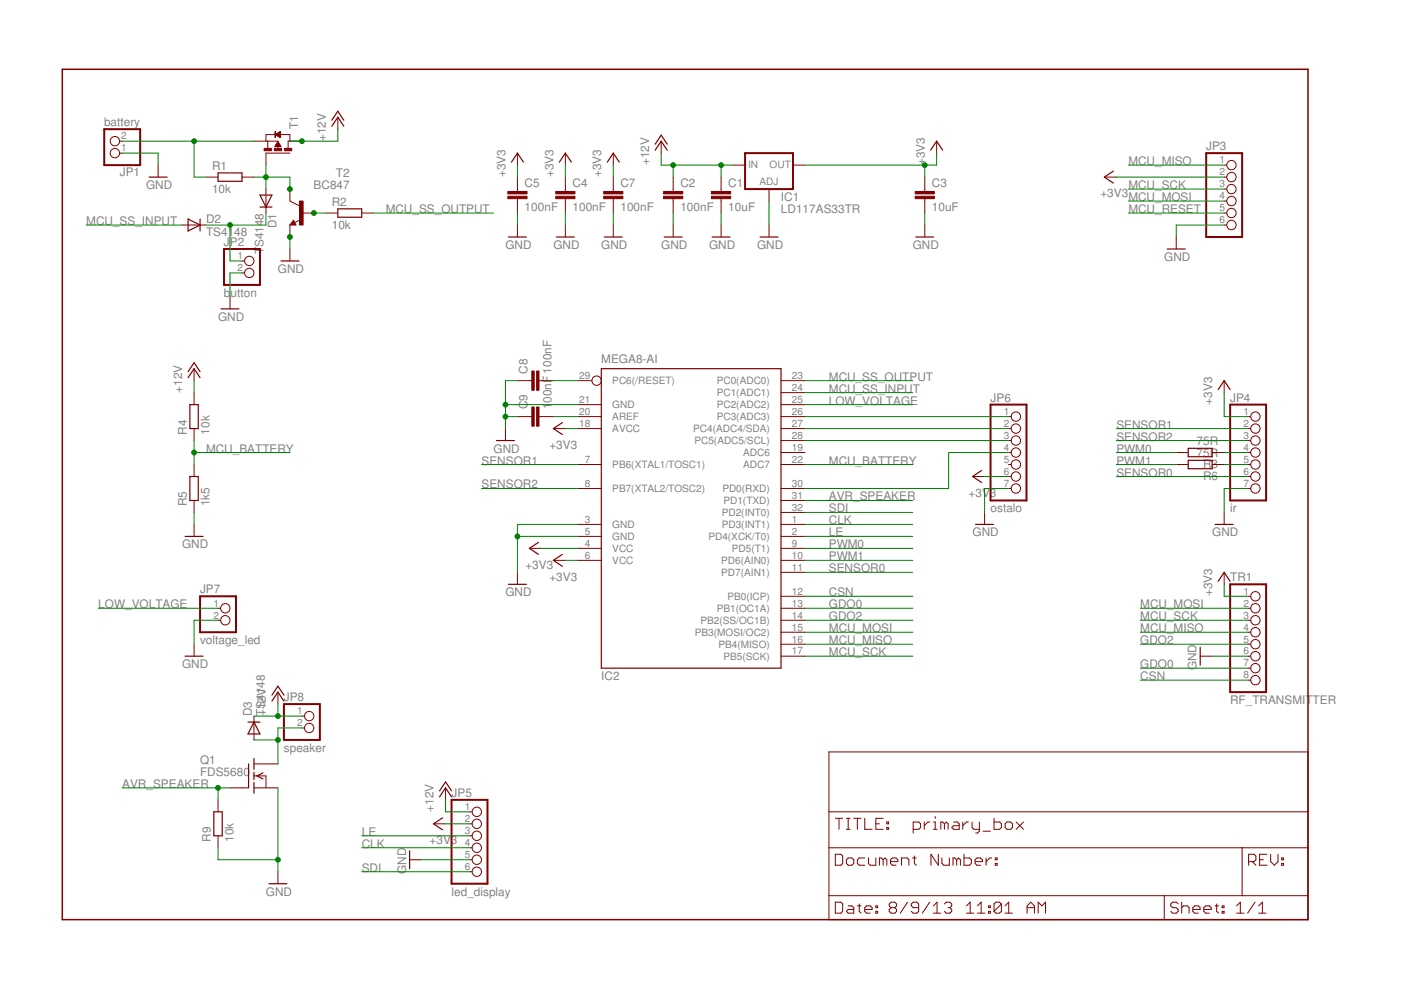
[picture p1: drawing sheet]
<svg xmlns="http://www.w3.org/2000/svg" width="297mm" height="210mm" viewBox="0 0 297 210" stroke-linecap="round" stroke-linejoin="round" font-family="sans-serif">
<path d="M22.1 27.4h7.6v7.6h-7.6zM158 32.5h10.1v7.6h-10.1zM255.7 32.5h7.7v17.7h-7.7zM47.5 52.8h7.6v7.6h-7.6zM210 85.8h7.6v20.3h-7.6zM260.8 85.8h7.6v20.3h-7.6zM42.4 126.4h7.6v7.6h-7.6zM260.8 123.9h7.6v22.8h-7.6zM60.2 149.3h7.6v7.6h-7.6zM95.7 169.6h7.7v17.8h-7.7z" fill="none" stroke="#800000" stroke-width=".42"/>
<g fill="none" stroke="#800000" stroke-width=".21">
<path d="M25.4 32.5h.5M25.4 29.9h.5M33.5 35v2.5M43.7 37.5h2.5M51.3 37.5h2.5M53.8 29.9h5.1v1.7M56.4 29.9v-1.4h5.1v1.4M56.8 29.9v1.6M58.3 31h1.2M58.4 31h1.1M58.4 30.9h1M58.4 28.5l1-.6v1.3z"/>
<path d="M58.4 30.8h1M58.5 30.8h.9M58.5 28.6h.9M58.5 30.7h.8M58.5 28.4h.9M58.6 30.6h.7M58.6 30.5h.6M58.6 28.7h.8M58.7 30.5h.5M58.7 28.4h.7M58.7 30.4h.4M58.7 30.3h.4"/>
<path d="M58.7 28.7h.7M58.8 28.3h.6M58.8 30.3h.3M58.8 30.2h.2M58.8 28.8h.6M58.9 30.1h.1M58.9 28.2h.5M58.9 30.1l.7 1h-1.3zM58.9 28.9h.5M59 28.2h.4M59.1 28.9h.3M59.1 28.1h.3"/>
<path d="M59.2 29h.2M59.2 28h.2M59.3 29.1h.1M59.3 28h.1M59.4 29.1h.1M61.5 32.5h-5.1v2.5M64 29.9h-2.9v1.6M71.6 24.8v2.6M109.7 32.5v2.5M109.7 37.5v3.1M119.9 32.5v2.5M119.9 37.5v3.1"/>
<path d="M130 32.5v2.5M130 37.5v3.1M140.2 29.9v2.6M142.7 37.5v3.1M152.9 37.5v3.1M155.4 35h2.6M168.1 35h2.6M196.1 37.5v3.1M198.6 29.9v2.6M234.1 37.5h2.6M259.5 37.5h.6M259.5 35h.6"/>
<path d="M38.6 47.7h5.1M51.3 55.3h.6M51.3 57.9h.6M56.4 40.1v5.1M61.5 40.1v2.5l2 1M61.5 47.7v2.5M61.5 52.8v2.5M62.2 46.7l.5 1h-1.2zM63.7 46.6l-1.2 .6M64 45.2h2.5M69.1 45.2h2.5M76.7 45.2h2.5"/>
<path d="M109.7 42.1v3.1M109.7 47.7v2.5M119.9 42.1v3.1M119.9 47.7v2.5M130 42.1v3.1M130 47.7v2.5M142.7 42.1v3.1M142.7 47.7v2.5M152.9 42.1v3.1M152.9 47.7v2.5M163 40.1v2.5M163 47.7v2.5"/>
<path d="M196.1 42.1v3.1M196.1 47.7v2.5M249.4 50.2v2.6M259.5 47.7h.6M259.5 45.2h.6M259.5 40.1h.6M259.5 42.6h.6M41.1 78.2v2.5M48.8 62.9v2.6M41.1 83.2v2.6M41.1 90.9v2.5M41.1 98.5v2.5"/>
<path d="M107.2 90.9v2.5M109.7 88.3h3.1M109.7 80.7h3.1M114.3 88.3h3M114.3 80.7h3M117.3 90.9h2.6M122.4 98.5h5.1M122.4 88.3h5.1M122.4 90.9h5.1M122.4 85.8h5.1M122.4 80.7h3.1M165.6 95.9h5.1"/>
<path d="M165.6 98.5h5.1M165.6 88.3h5.1M165.6 90.9h5.1M165.6 93.4h5.1M165.6 85.8h5.1M165.6 83.2h5.1M165.6 80.7h5.1M213.8 95.9h.6M213.8 98.5h.6M213.8 88.3h.6M213.8 90.9h.6M213.8 93.4h.6"/>
<path d="M249.4 95.9h2.5M249.4 98.5h2.5M257 95.9h2.5M257 98.5h2.5M259.5 80.7v2.5M264.6 95.9h.6M264.6 98.5h.6M264.6 88.3h.6M264.6 90.9h.6M264.6 93.4h.6M41.1 106.1v2.5M41.1 111.2v2.5"/>
<path d="M112.2 116.3h2.6M117.3 118.8h2.6M122.4 116.3h5.1M122.4 103.6h5.1M122.4 111.2h5.1M122.4 113.7h5.1M122.4 118.8h5.1M165.6 116.3h5.1M165.6 103.6h5.1M165.6 111.2h5.1M165.6 113.7h5.1M165.6 118.8h5.1"/>
<path d="M165.6 108.6h5.1M165.6 106.1h5.1M206.2 101h2.5M208.7 108.6v2.6M213.8 101h.6M213.8 103.6h.6M259.5 108.6v2.6M264.6 101h.6M264.6 103.6h.6M41.1 136.6v2.5M46.2 129h.6M46.2 131.5h.6"/>
<path d="M109.7 121.3v2.6M165.6 129h5.1M165.6 131.5h5.1M165.6 139.1h5.1M165.6 136.6h5.1M165.6 134h5.1M165.6 126.4h5.1M165.6 121.3h5.1M254.5 139.1h2.5M259.5 121.3v2.6M264.6 129h.6M264.6 131.5h.6"/>
<path d="M264.6 139.1h.6M264.6 136.6h.6M264.6 134h.6M264.6 126.4h.6M53.8 151.8v5.1M58.9 146.7v2.6M64 151.8h.6M64 154.3h.6M175.7 159.4h101.6v35.6h-101.6zM264.6 141.7h.6M264.6 144.2h.6M46.2 169.6v2.5"/>
<path d="M46.2 177.2v2.5M48.8 167h3.8M53.8 164.5h2.6v2.5M53.8 167h5.1M53.8 162h5.1M91.9 174.7h2.6M94.5 167v2.6M99.5 179.7h.6M99.5 172.1h.6M99.5 174.7h.6M99.5 177.2h.6M175.7 179.7h101.6"/>
<path d="M175.7 172.1h101.6M177.1 173.5h1.6M177.9 173.5v2.3M179.5 173.5h.7M179.5 175.8h.7M179.8 173.5v2.3M181 173.5h1.6M181.8 173.5v2.3M183.3 173.5v2.3h1.6M185.7 174.7h.8M187.2 173.5h-1.5v2.3h1.5M188 175.5h.4v.3h-.4z"/>
<path d="M188 174.3h.4v.4h-.4zM193.6 175.8h1.2l.4-.3v-.8l-.4-.4h-1.2v2.3M196 174.3v1.5M197.1 174.3h-.4l-.7 .8M197.9 175.8h.8M197.9 174.3h.4v1.5M198.3 173.1v.4M200.2 174.7l-.3-.4h-.4v1.5M200.2 174.7v1.1M200.2 174.7l.4-.4 .4 .4v1.1M202.2 174.3h.8l.4 .4v1.1h-1.2l-.4-.3 .4-.4h1.2M204.1 174.3v1.5"/>
<path d="M205.3 174.3h-.4l-.8 .8M206.1 174.3v1.2l.4 .3h1.1M207.6 174.3v1.9l-.3 .4h-.4M208.4 176.2h1.6M210.8 173.5v2.3h1.1l.4-.3v-.8l-.4-.4h-1.1M213.1 174.7l.4-.4h.8l.4 .4v.8l-.4 .3h-.8l-.4-.3zM215.4 174.3l1.6 1.5M217 174.3l-1.6 1.5M263.4 179.7v10.2M58.9 184.8v2.6M86.8 182.3h2.6M99.5 182.3h.6"/>
<path d="M99.5 184.8h.6M175.7 189.9h101.6M177.1 181.1h1.2l.4 .4v1.6l-.4 .4h-1.2zM177.1 191.3h1.2l.4 .4v1.5l-.4 .4h-1.2zM179.5 182.3l.3-.4h.8l.4 .4v.8l-.4 .4h-.8l-.3-.4zM179.8 192.1h.8l.4 .3v1.2h-1.2l-.3-.4 .3-.4h1.2M181.8 192.1h.8M182.2 191.7v1.5l.4 .4M183.3 192.8h1.6v-.4l-.4-.3h-.8l-.4 .3v.8l.4 .4h.8M183.3 181.9h-1.1l-.4 .4v.8l.4 .4h1.1M184.1 181.9v1.2l.4 .4h1.2v-1.6M185.7 193.2h.4v.4h-.4z"/>
<path d="M185.7 192.1h.4v.3h-.4zM187.2 182.3l-.3-.4h-.4v1.6M187.2 182.3l.4-.4 .4 .4v1.2M187.2 182.3v1.2M188.8 182.7h1.6v-.4l-.4-.4h-.8l-.4 .4v.8l.4 .4h.8M188.9 192.4l-.4 .4v.4l.4 .4h.8l.4-.4v-.4l-.4-.4M188.9 192.4l-.4-.3v-.4l.4-.4h.8l.4 .4v.4l-.4 .3M188.9 192.4h.8M191.1 183.5v-1.6h1.2l.4 .4v1.2M192.4 191.3l-1.5 2.3M193.5 181.9h.8M193.9 181.5v1.6l.4 .4"/>
<path d="M194.8 192.4h-1.2l-.4-.3v-.4l.4-.4h.8l.4 .4v1.5l-.4 .4h-.8l-.4-.4M197.1 191.3l-1.5 2.3M197.9 193.6h1.6M197.9 192.1l.8-.8v2.3M198.9 181.1v2.4l-1.5-2.4v2.4M199.7 181.9v1.2l.4 .4h1.2v-1.6M200.2 191.7l.4-.4h.8l.4 .4v.4l-.4 .3M201 192.4h.4M201.4 192.4l.4 .4v.4l-.4 .4h-.8l-.4-.4M202.8 182.3l-.4-.4h-.3v1.6M202.8 182.3v1.2M202.8 182.3l.4-.4 .4 .4v1.2"/>
<path d="M204.4 181.1v2.4h1.2l.4-.4v-.8l-.4-.4h-1.2M204.9 193.6h1.6M204.9 192.1l.8-.8v2.3M206.7 182.7h1.6v-.4l-.4-.4h-.8l-.4 .4v.8l.4 .4h.8M207.2 193.6h1.6M207.2 192.1l.8-.8v2.3M209.1 181.9v1.6M209.6 193.2h.4v.4h-.4zM209.6 192.1h.4v.3h-.4zM210.2 181.9h-.4l-.7 .8M211 183.1h.4v.4h-.4zM211 181.9h.4v.4h-.4z"/>
<path d="M212.3 191.7v1.5l-.4 .4h-.8l-.3-.4M212.3 191.7l-.4-.4h-.8l-.3 .4v1.5M212.3 191.7l-1.5 1.5M213.1 193.6h1.6M213.1 192.1l.8-.8v2.3M217.8 192.4h1.5M217.8 193.6v-1.5l.7-.8 .8 .8v1.5M220.1 193.6v-2.3l.8 .8 .8-.8v2.3M246.8 189.9v5.1M249.8 191.7l-.4-.4h-.8l-.4 .4v.4l.4 .3h.8l.4 .4v.4l-.4 .4h-.8l-.4-.4M250.5 192.4l.5-.3h.7l.4 .3v1.2M250.5 191.3v2.3"/>
<path d="M252.9 192.8h1.5v-.4l-.3-.3h-.8l-.4 .3v.8l.4 .4h.8M255.2 192.8h1.6v-.4l-.4-.3h-.8l-.4 .3v.8l.4 .4h.8M257.6 192.1h.8M258 191.7v1.5l.4 .4M259.1 193.2h.4v.4h-.4zM259.1 192.1h.4v.3h-.4zM262.2 193.6h1.5M262.2 192.1l.8-.8v2.3M264.7 182.7h1.2l.4-.4v-.8l-.4-.4h-1.2v2.4M265.5 182.7l.8 .8M266.1 191.3l-1.6 2.3M266.9 193.6h1.5"/>
<path d="M266.9 192.1l.8-.8v2.3M267.1 182.3h.7M268.6 181.1h-1.5v2.4h1.5M269.4 181.1v1.6l.8 .8 .8-.8v-1.6M271.7 183.1h.4v.4h-.4zM271.7 181.9h.4v.4h-.4z"/>
<circle cx="24.4" cy="32.5" r=".99"/>
<circle cx="24.4" cy="29.9" r=".99"/>
<circle cx="261.1" cy="35" r=".99"/>
<circle cx="261.1" cy="37.5" r=".99"/>
<circle cx="52.9" cy="55.3" r=".99"/>
<circle cx="52.9" cy="57.9" r=".99"/>
<circle cx="261.1" cy="40.1" r=".99"/>
<circle cx="261.1" cy="42.6" r=".99"/>
<circle cx="261.1" cy="47.7" r=".99"/>
<circle cx="261.1" cy="45.2" r=".99"/>
<circle cx="126.5" cy="80.7" r=".99"/>
<circle cx="215.4" cy="90.9" r=".99"/>
<circle cx="215.4" cy="93.4" r=".99"/>
<circle cx="215.4" cy="88.3" r=".99"/>
<circle cx="215.4" cy="95.9" r=".99"/>
<circle cx="215.4" cy="98.5" r=".99"/>
<circle cx="266.2" cy="90.9" r=".99"/>
<circle cx="266.2" cy="88.3" r=".99"/>
<circle cx="266.2" cy="93.4" r=".99"/>
<circle cx="266.2" cy="95.9" r=".99"/>
<circle cx="266.2" cy="98.5" r=".99"/>
<circle cx="215.4" cy="103.6" r=".99"/>
<circle cx="215.4" cy="101" r=".99"/>
<circle cx="266.2" cy="101" r=".99"/>
<circle cx="266.2" cy="103.6" r=".99"/>
<circle cx="47.8" cy="129" r=".99"/>
<circle cx="47.8" cy="131.5" r=".99"/>
<circle cx="266.2" cy="139.1" r=".99"/>
<circle cx="266.2" cy="126.4" r=".99"/>
<circle cx="266.2" cy="129" r=".99"/>
<circle cx="266.2" cy="131.5" r=".99"/>
<circle cx="266.2" cy="136.6" r=".99"/>
<circle cx="266.2" cy="134" r=".99"/>
<circle cx="65.6" cy="154.3" r=".99"/>
<circle cx="65.6" cy="151.8" r=".99"/>
<circle cx="266.2" cy="141.7" r=".99"/>
<circle cx="266.2" cy="144.2" r=".99"/>
<circle cx="101.1" cy="172.1" r=".99"/>
<circle cx="101.1" cy="174.7" r=".99"/>
<circle cx="101.1" cy="179.7" r=".99"/>
<circle cx="101.1" cy="177.2" r=".99"/>
<circle cx="101.1" cy="182.3" r=".99"/>
<circle cx="101.1" cy="184.8" r=".99"/>
</g>
<g fill="none" stroke="#800000" stroke-width=".25">
<path d="M31.6 37.5h3.8M46.2 36.7h5.1v1.7h-5.1zM70.4 26.8l1.2-2 1.3 2M70.4 25.5l1.2-1.9 1.3 1.9M108.4 34.4l1.3-1.9 1.3 1.9M118.6 34.4l1.3-1.9 1.2 1.9M128.8 34.4l1.2-1.9 1.3 1.9M138.9 31.8l1.3-1.9 1.3 1.9M138.9 30.6l1.3-1.9 1.3 1.9M197.3 31.8l1.3-1.9 1.3 1.9M236.1 36.3l-2 1.2 2 1.3M39.9 46.4l2.5 1.3-2.5 1.3z"/>
<path d="M42.4 46.4v2.6M55.1 41.4h2.6l-1.3 2.5zM55.1 43.9h2.6M59.6 55.3h3.8M62.2 47.2l-.1 .3h.4l-.3-.6-.5 .7h.8M71.6 44.3h5.1v1.8h-5.1zM107.8 50.2h3.8M118 50.2h3.8M128.1 50.2h3.8M140.8 50.2h3.8M151 50.2h3.8M161.1 50.2h3.9"/>
<path d="M194.2 50.2h3.8M247.5 52.8h3.8M39.9 78.8l1.2-1.9 1.3 1.9M46.9 65.5h3.8M127.5 78.2h38.1v63.5h-38.1zM39.9 80.1l1.2-1.9 1.3 1.9M40.3 85.8h1.7v5.1h-1.7zM105.3 93.4h3.8M119.2 89.6l-1.9 1.3 1.9 1.2M208.1 99.8l-1.9 1.2 1.9 1.3M251.9 95.1h5.1v1.7h-5.1zM251.9 97.6h5.1v1.8h-5.1z"/>
<path d="M258.3 82.6l1.2-1.9 1.3 1.9M39.2 113.7h3.9M40.3 101h1.7v5.1h-1.7zM114.2 115l-2 1.3 2 1.2M119.2 117.5l-1.9 1.3 1.9 1.3M206.8 111.2h3.9M257.6 111.2h3.9M39.2 139.1h3.9M107.8 123.9h3.8M254.5 137.2v3.8M258.3 123.3l1.2-2 1.3 2M52.6 153.1h2.5"/>
<path d="M53.8 153.1l1.3 2.5h-2.5zM57.7 148.7l1.2-2 1.3 2M57.7 147.4l1.2-1.9 1.3 1.9M45.3 172.1h1.8v5.1h-1.8zM52.7 162v5M53.8 160.8v2.3M53.8 163.7v1.6M53.8 165.9v2.3M55.8 163.9l-1.3 .6 1.3 .6M93.2 169l1.3-2 1.2 2M93.2 167.7l1.3-1.9 1.2 1.9M93.8 173.4l-1.9 1.3 1.9 1.2"/>
<path d="M57 187.4h3.8M86.8 180.4v3.8"/>
</g>
<g fill="#800000" stroke="#800000" stroke-width=".21">
<path d="M60.3 31.5h1.5v.5h-1.5z"/>
<path d="M58.2 31.5h1.5v.5h-1.5z"/>
<path d="M56 31.5h1.5v.5h-1.5z"/>
<path d="M58.3 27.9h.1v1.3h-.1z"/>
<path d="M63.5 42.6h.8v5.1h-.8z"/>
<path d="M150.9 41.6h4v.5h-4z"/>
<path d="M150.9 40.6h4v.5h-4z"/>
<path d="M140.7 41.6h4.1v.5h-4.1z"/>
<path d="M140.7 40.6h4.1v.5h-4.1z"/>
<path d="M194 41.6h4.1v.5h-4.1z"/>
<path d="M194 40.6h4.1v.5h-4.1z"/>
<path d="M117.8 41.6h4.1v.5h-4.1z"/>
<path d="M117.8 40.6h4.1v.5h-4.1z"/>
<path d="M128 41.6h4.1v.5h-4.1z"/>
<path d="M128 40.6h4.1v.5h-4.1z"/>
<path d="M113.8 78.7h.5v4h-.5z"/>
<path d="M112.8 78.7h.5v4h-.5z"/>
<path d="M113.8 86.3h.5v4.1h-.5z"/>
<path d="M112.8 86.3h.5v4.1h-.5z"/>
<path d="M107.7 41.6h4v.5h-4z"/>
<path d="M107.7 40.6h4v.5h-4z"/>
</g>
<path d="M13.2 14.7h264.1v180.3h-264.1z" fill="none" stroke="#800000" stroke-width=".32"/>
<g fill="none" stroke="#008000" stroke-width=".21">
<path d="M25.9 32.5h7.6v2.5M25.9 29.9h27.9M41.1 29.9v7.6h2.6M53.8 37.5h7.7v2.6M56.4 35v5.1M71.6 27.4v2.5h-10.1M109.7 35v2.5M119.9 35v2.5M130 35v2.5M140.2 32.5v2.5h15.2M142.7 35v2.5M152.9 35v2.5"/>
<path d="M196.1 35v2.5M198.6 32.5v2.5h-27.9M236.7 37.5h22.8M239.2 35h20.3M18.3 47.7h20.3M48.8 47.7v7.6h2.5M51.3 57.9h-2.5v5M56.4 45.2v2.5h-12.7M61.5 50.2v2.6M66.5 45.2h2.6M79.2 45.2h25.4M109.7 45.2v2.5"/>
<path d="M119.9 45.2v2.5M130 45.2v2.5M142.7 45.2v2.5M152.9 45.2v2.5M163 42.6v5.1M196.1 45.2v2.5M239.2 45.2h20.3M239.2 42.6h20.3M239.2 40.1h20.3M259.5 47.7h-10.1v2.5M41.1 80.7v2.5M41.1 93.4v5.1"/>
<path d="M41.1 95.9h20.4M102.1 98.5h20.3M107.2 85.8h15.2M107.2 88.3h2.5M109.7 80.7h-2.5v10.2M117.3 88.3h5.1M117.3 80.7h5.1M119.9 90.9h2.5M170.7 85.8h22.8M170.7 88.3h43.1M170.7 80.7h22.8M170.7 83.2h22.8"/>
<path d="M170.7 90.9h43.1M170.7 98.5h22.8M170.7 93.4h43.1M213.8 95.9h-12.7v7.7h-30.4M236.7 90.9h27.9M236.7 95.9h12.7M236.7 98.5h12.7M236.7 93.4h27.9M259.5 83.2v5.1h5.1M259.5 95.9h5.1M259.5 98.5h5.1M41.1 108.6v2.6"/>
<path d="M102.1 103.6h20.3M109.7 113.7h12.7M114.8 116.3h7.6M119.9 118.8h2.5M122.4 111.2h-12.7v10.1M170.7 111.2h22.8M170.7 113.7h22.8M170.7 118.8h22.8M170.7 116.3h22.8M170.7 108.6h22.8M170.7 106.1h22.8M208.7 101h5.1"/>
<path d="M213.8 103.6h-5.1v5M236.7 101h27.9M264.6 103.6h-5.1v5M20.8 129h25.4M46.2 131.5h-5.1v5.1M170.7 131.5h22.8M170.7 139.1h22.8M170.7 126.4h22.8M170.7 134h22.8M170.7 129h22.8M170.7 136.6h22.8M170.7 121.3h22.8"/>
<path d="M241.8 131.5h22.8M241.8 134h22.8M241.8 129h22.8M241.8 136.6h22.8M257 139.1h7.6M259.5 123.9v2.5h5.1M53.8 151.8h10.2M53.8 156.9h5.1M58.9 149.3v2.5M64 154.3h-5.1v7.7M241.8 141.7h22.8M241.8 144.2h22.8"/>
<path d="M25.9 167h22.9M46.2 179.7v2.6h12.7M46.2 167v2.6M58.9 167v17.8M76.7 179.7h22.8M76.7 177.2h22.8M94.5 169.6v2.5h5M94.5 174.7h5M76.7 184.8h22.8M89.4 182.3h10.1"/>
</g>
<g fill="#008000" stroke="#008000" stroke-width=".21">
<circle cx="61.5" cy="50.2" r=".51"/>
<circle cx="109.7" cy="113.7" r=".51"/>
<circle cx="107.2" cy="88.3" r=".51"/>
<circle cx="107.2" cy="85.8" r=".51"/>
<circle cx="58.9" cy="182.3" r=".51"/>
<circle cx="41.1" cy="29.9" r=".51"/>
<circle cx="64" cy="29.9" r=".51"/>
<circle cx="142.7" cy="35" r=".51"/>
<circle cx="152.9" cy="35" r=".51"/>
<circle cx="58.9" cy="151.8" r=".51"/>
<circle cx="56.4" cy="37.5" r=".51"/>
<circle cx="61.5" cy="40.1" r=".51"/>
<circle cx="48.8" cy="47.7" r=".51"/>
<circle cx="66.5" cy="45.2" r=".51"/>
<circle cx="196.1" cy="35" r=".51"/>
<circle cx="41.1" cy="95.9" r=".51"/>
<circle cx="46.2" cy="167" r=".51"/>
<circle cx="58.9" cy="156.9" r=".51"/>
</g>
<g font-size="2.5" fill="#808080">
<text x="22.1" y="26.6">battery</text>
<text x="63.2" y="27.4" transform="rotate(-90 63.2 27.4)">T1</text>
<text x="69.1" y="29.9" transform="rotate(-90 69.1 29.9)">+12V</text>
<text x="137.6" y="35" transform="rotate(-90 137.6 35)">+12V</text>
<text x="196.1" y="35" transform="rotate(-90 196.1 35)">+3V3</text>
<text x="239.2" y="35">MCU_MISO</text>
<text x="255.7" y="31.8">JP3</text>
<text x="25.4" y="37.4">JP1</text>
<text x="31" y="40.1">GND</text>
<text x="45" y="40.8">10k</text>
<text x="45" y="36">R1</text>
<text x="66.5" y="40.1">BC847</text>
<text x="71.2" y="37.5">T2</text>
<text x="107.2" y="37.5" transform="rotate(-90 107.2 37.5)">+3V3</text>
<text x="111.2" y="39.7">C5</text>
<text x="117.3" y="37.5" transform="rotate(-90 117.3 37.5)">+3V3</text>
<text x="121.4" y="39.7">C4</text>
<text x="127.5" y="37.5" transform="rotate(-90 127.5 37.5)">+3V3</text>
<text x="131.6" y="39.7">C7</text>
<text x="144.2" y="39.7">C2</text>
<text x="154.4" y="39.7">C1</text>
<text x="197.6" y="39.7">C3</text>
<text x="233.3" y="41.9">+3V3</text>
<text x="239.2" y="40.1">MCU_SCK</text>
<text x="18.3" y="47.7">MCU_SS_INPUT</text>
<text x="43.7" y="47.2">D2</text>
<text x="70.3" y="43.7">R2</text>
<text x="81.8" y="45.2">MCU_SS_OUTPUT</text>
<text x="111.2" y="44.8">100nF</text>
<text x="121.4" y="44.8">100nF</text>
<text x="131.6" y="44.8">100nF</text>
<text x="144.2" y="44.8">100nF</text>
<text x="154.4" y="44.8">10uF</text>
<text x="165.6" y="45.2">LD117AS33TR</text>
<text x="165.6" y="42.6">IC1</text>
<text x="197.6" y="44.8">10uF</text>
<text x="239.2" y="45.2">MCU_RESET</text>
<text x="239.2" y="42.6">MCU_MOSI</text>
<text x="43.7" y="50">TS4148</text>
<text x="47.5" y="52.1">JP2</text>
<text x="55.8" y="53.9" transform="rotate(-90 55.8 53.9)">TS4148</text>
<text x="58.6" y="48.4" transform="rotate(-90 58.6 48.4)">D1</text>
<text x="70.3" y="48.5">10k</text>
<text x="107.2" y="52.8">GND</text>
<text x="117.3" y="52.8">GND</text>
<text x="127.5" y="52.8">GND</text>
<text x="140.2" y="52.8">GND</text>
<text x="150.3" y="52.8">GND</text>
<text x="160.5" y="52.8">GND</text>
<text x="193.5" y="52.8">GND</text>
<text x="58.9" y="57.9">GND</text>
<text x="246.8" y="55.3">GND</text>
<text x="47.5" y="62.9">b</text>
<text x="48.9" y="62.9">utton</text>
<text x="46.2" y="68">GND</text>
<text x="127.5" y="76.9">MEGA8-AI</text>
<text x="38.6" y="83.3" transform="rotate(-90 38.6 83.3)">+12V</text>
<text x="111.9" y="79.2" transform="rotate(-90 111.9 79.2)">C8</text>
<text x="175.7" y="83.3">MCU_SS_INPUT</text>
<text x="175.7" y="80.7">MCU_SS_OUTPUT</text>
<text x="111.9" y="86.8" transform="rotate(-90 111.9 86.8)">C9</text>
<text x="116.9" y="86.8" transform="rotate(-90 116.9 86.8)">1</text>
<text x="116.9" y="85.4" transform="rotate(-90 116.9 85.4)">00nF 100nF</text>
<text x="175.7" y="85.8">LOW_VOLTAGE</text>
<text x="210" y="85.2">JP6</text>
<text x="257" y="85.8" transform="rotate(-90 257 85.8)">+3V3</text>
<text x="260.8" y="85.2">JP4</text>
<text x="39.6" y="92.1" transform="rotate(-90 39.6 92.1)">R4</text>
<text x="43.7" y="96">MCU_BATTERY</text>
<text x="44.4" y="92.1" transform="rotate(-90 44.4 92.1)">10k</text>
<text x="104.6" y="96">GND</text>
<text x="116.5" y="95.2">+3V3</text>
<text x="236.7" y="96">PWM0</text>
<text x="236.7" y="90.9">SENSOR1</text>
<text x="236.7" y="93.4">SENSOR2</text>
<text x="253.7" y="94.4">75R</text>
<text x="102.1" y="98.5">SENSOR1</text>
<text x="175.7" y="98.5">MCU_BATTERY</text>
<text x="236.7" y="98.5">PWM1</text>
<text x="236.7" y="101">SENSOR0</text>
<text x="253.7" y="97">75R</text>
<text x="255.1" y="99.2">R3</text>
<text x="255.1" y="101.8">R6</text>
<text x="39.6" y="107.4" transform="rotate(-90 39.6 107.4)">R5</text>
<text x="44.4" y="107.4" transform="rotate(-90 44.4 107.4)">1k5</text>
<text x="102.1" y="103.6">SENSOR2</text>
<text x="175.7" y="106.1">AVR_SPEAKER</text>
<text x="205.4" y="105.3">+3V3</text>
<text x="175.7" y="111.2">CLK</text>
<text x="175.7" y="113.7">LE</text>
<text x="175.7" y="108.6">SDI</text>
<text x="206.2" y="113.7">GND</text>
<text x="210" y="108.6">ostalo</text>
<text x="257" y="113.7">GND</text>
<text x="260.8" y="108.6">ir</text>
<text x="38.6" y="116.3">GND</text>
<text x="175.7" y="116.3">PWM0</text>
<text x="175.7" y="118.8">PWM1</text>
<text x="42.4" y="125.8">JP7</text>
<text x="111.4" y="120.6">+3V3</text>
<text x="116.5" y="123.1">+3V3</text>
<text x="175.7" y="121.3">SENSOR0</text>
<text x="260.8" y="123.3">TR1</text>
<text x="20.8" y="129">LOW_VOLTAGE</text>
<text x="107.2" y="126.4">GND</text>
<text x="175.7" y="131.5">GDO2</text>
<text x="175.7" y="129">GDO0</text>
<text x="175.7" y="126.4">CSN</text>
<text x="241.8" y="129">MCU_MOSI</text>
<text x="241.8" y="131.5">MCU_SCK</text>
<text x="257" y="126.4" transform="rotate(-90 257 126.4)">+3V3</text>
<text x="42.4" y="136.6">voltage_led</text>
<text x="175.7" y="134">MCU_MOSI</text>
<text x="175.7" y="136.6">MCU_MISO</text>
<text x="241.8" y="134">MCU_MISO</text>
<text x="241.8" y="136.6">GDO2</text>
<text x="38.6" y="141.7">GND</text>
<text x="175.7" y="139.1">MCU_SCK</text>
<text x="241.8" y="141.7">GDO0</text>
<text x="253.7" y="142.1" transform="rotate(-90 253.7 142.1)">GND</text>
<text x="60.2" y="148.6">JP8</text>
<text x="127.5" y="144.2">IC2</text>
<text x="241.8" y="144.2">CSN</text>
<text x="260.8" y="149.3">RF_TRANSMITTER</text>
<text x="53.4" y="151.8" transform="rotate(-90 53.4 151.8)">D3</text>
<text x="56.2" y="151.8" transform="rotate(-90 56.2 151.8)">TS4148</text>
<text x="56.4" y="151.8" transform="rotate(-90 56.4 151.8)">+12V</text>
<text x="42.4" y="162">Q1</text>
<text x="60.2" y="159.4">speaker</text>
<text x="25.9" y="167.1">AVR_SPEAKER</text>
<text x="42.4" y="164.5">FDS5680</text>
<text x="91.9" y="172.1" transform="rotate(-90 91.9 172.1)">+12V</text>
<text x="95.7" y="169">JP5</text>
<text x="44.7" y="178.5" transform="rotate(-90 44.7 178.5)">R9</text>
<text x="49.5" y="178.5" transform="rotate(-90 49.5 178.5)">10k</text>
<text x="76.7" y="179.8">CLK</text>
<text x="76.7" y="177.2">LE</text>
<text x="91.1" y="179">+3V3</text>
<text x="76.7" y="184.8">SDI</text>
<text x="86.1" y="185.3" transform="rotate(-90 86.1 185.3)">GND</text>
<text x="56.4" y="189.9">GND</text>
<text x="95.7" y="189.9">led_display</text>
</g>
<g font-size="2.1" fill="#808080">
<text x="25.7" y="29.6">2</text>
<text x="25.7" y="32.1">1</text>
<text x="158.6" y="35.6">IN</text>
<text x="163.2" y="35.6">OUT</text>
<text x="258.6" y="34.7">1</text>
<text x="161" y="39.3">ADJ</text>
<text x="258.6" y="37.2">2</text>
<text x="258.6" y="39.7">3</text>
<text x="258.6" y="42.3">4</text>
<text x="258.6" y="44.8">5</text>
<text x="258.6" y="47.3">6</text>
<text x="50.3" y="55">1</text>
<text x="50.3" y="57.5">2</text>
<text x="122.8" y="80.4">29</text>
<text x="129.8" y="81.5">PC6(/RESET)</text>
<text x="152" y="81.5">PC0(ADC0)</text>
<text x="167.9" y="82.9">24</text>
<text x="167.9" y="80.4">23</text>
<text x="122.8" y="85.4">21</text>
<text x="122.8" y="88">20</text>
<text x="129.8" y="86.6">GND</text>
<text x="129.8" y="89.1">AREF</text>
<text x="152" y="89.1">PC3(ADC3)</text>
<text x="152" y="86.6">PC2(ADC2)</text>
<text x="152" y="84">PC1(ADC1)</text>
<text x="167.9" y="88">26</text>
<text x="167.9" y="85.4">25</text>
<text x="212.9" y="88">1</text>
<text x="263.6" y="88">1</text>
<text x="122.8" y="90.5">18</text>
<text x="129.8" y="91.6">AVCC</text>
<text x="147" y="91.6">PC4(ADC4/SDA)</text>
<text x="147.2" y="94.2">PC5(ADC5/SCL)</text>
<text x="167.9" y="95.6">19</text>
<text x="167.9" y="93.1">28</text>
<text x="167.9" y="90.5">27</text>
<text x="212.9" y="90.5">2</text>
<text x="212.9" y="93.1">3</text>
<text x="212.9" y="95.6">4</text>
<text x="263.6" y="90.5">2</text>
<text x="263.6" y="93.1">3</text>
<text x="263.6" y="95.6">4</text>
<text x="124" y="98.1">7</text>
<text x="129.8" y="99.3">PB6(XTAL1/TOSC1)</text>
<text x="157.6" y="99.3">ADC7</text>
<text x="157.6" y="96.7">ADC6</text>
<text x="167.9" y="98.1">22</text>
<text x="212.9" y="98.1">5</text>
<text x="212.9" y="100.7">6</text>
<text x="263.6" y="98.1">5</text>
<text x="263.6" y="100.7">6</text>
<text x="124" y="103.2">8</text>
<text x="129.8" y="104.3">PB7(XTAL2/TOSC2)</text>
<text x="153.1" y="104.3">PD0(RXD)</text>
<text x="153.4" y="106.9">PD1(TXD)</text>
<text x="167.9" y="105.8">31</text>
<text x="167.9" y="103.2">30</text>
<text x="212.9" y="103.2">7</text>
<text x="263.6" y="103.2">7</text>
<text x="124" y="110.8">3</text>
<text x="124" y="113.4">5</text>
<text x="129.8" y="112">GND</text>
<text x="153" y="112">PD3(INT1)</text>
<text x="153" y="109.4">PD2(INT0)</text>
<text x="167.9" y="113.4">2</text>
<text x="167.9" y="110.8">1</text>
<text x="167.9" y="108.3">32</text>
<text x="124" y="115.9">4</text>
<text x="124" y="118.5">6</text>
<text x="129.8" y="114.5">GND</text>
<text x="129.8" y="117">VCC</text>
<text x="129.8" y="119.6">VCC</text>
<text x="150.2" y="114.5">PD4(XCK/T0)</text>
<text x="152.9" y="119.6">PD6(AIN0)</text>
<text x="155.2" y="117">PD5(T1)</text>
<text x="167.9" y="118.5">10</text>
<text x="167.9" y="115.9">9</text>
<text x="152.9" y="122.1">PD7(AIN1)</text>
<text x="167.9" y="121">11</text>
<text x="45.2" y="128.6">1</text>
<text x="45.2" y="131.1">2</text>
<text x="152" y="129.7">PB1(OC1A)</text>
<text x="154.2" y="127.2">PB0(ICP)</text>
<text x="167.9" y="131.1">14</text>
<text x="167.9" y="128.6">13</text>
<text x="167.9" y="126.1">12</text>
<text x="263.6" y="126.1">1</text>
<text x="263.6" y="128.6">2</text>
<text x="263.6" y="131.1">3</text>
<text x="147.3" y="134.8">PB3(MOSI/OC2)</text>
<text x="148.5" y="132.3">PB2(SS/OC1B)</text>
<text x="152.3" y="137.3">PB4(MISO)</text>
<text x="167.9" y="136.2">16</text>
<text x="167.9" y="133.7">15</text>
<text x="263.6" y="133.7">4</text>
<text x="263.6" y="136.2">5</text>
<text x="153.4" y="139.9">PB5(SCK)</text>
<text x="167.9" y="138.8">17</text>
<text x="263.6" y="138.8">6</text>
<text x="263.6" y="141.3">7</text>
<text x="263.6" y="143.8">8</text>
<text x="63" y="151.5">1</text>
<text x="63" y="154">2</text>
<text x="98.6" y="171.8">1</text>
<text x="98.6" y="174.3">2</text>
<text x="98.6" y="176.9">3</text>
<text x="98.6" y="179.4">4</text>
<text x="98.6" y="181.9">5</text>
<text x="98.6" y="184.5">6</text>
</g>
</svg>
